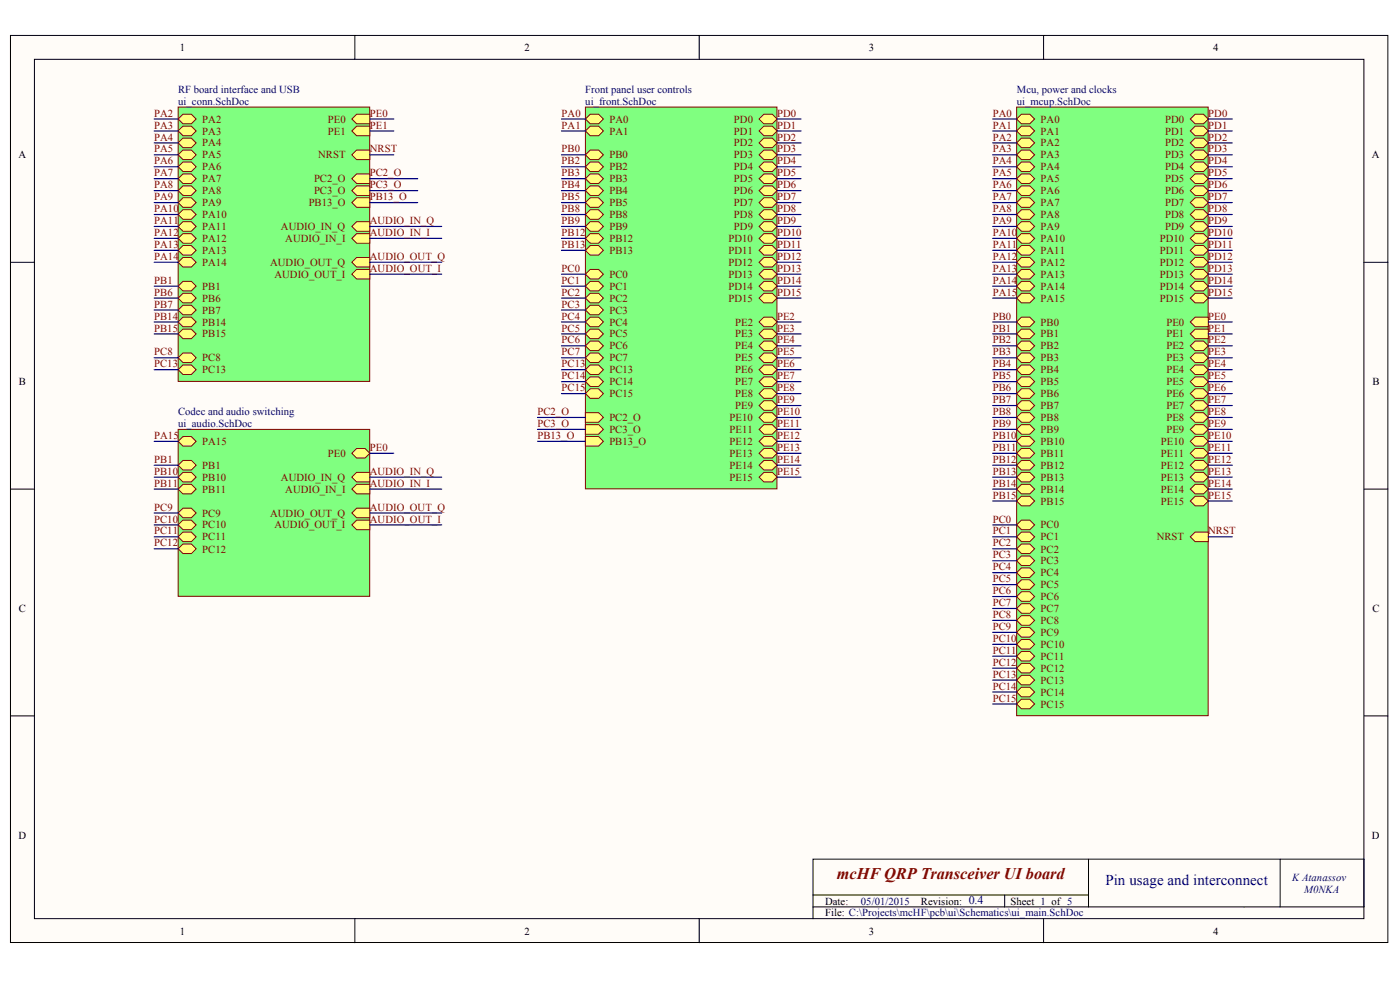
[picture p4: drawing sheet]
<svg xmlns="http://www.w3.org/2000/svg" width="288mm" height="202mm" viewBox="0 0 288 202" stroke-linecap="round" stroke-linejoin="round" font-family="sans-serif">
<g fill="#fffcf8" stroke="#000" stroke-width=".21">
<path d="M2.2 7.3h283.2v186.3h-283.2z"/>
<path d="M7.1 12.2h273.3v176.5h-273.3z"/>
</g>
<g fill="none" stroke="#000" stroke-width=".21">
<path d="M73 7.3v4.9M143.8 7.3v4.9M214.6 7.3v4.9M2.2 53.9h4.9M280.5 53.9h4.9M2.2 100.5h4.9M280.5 100.5h4.9M2.2 147.1h4.9M280.5 147.1h4.9M223.8 176.5v9.8M263.2 176.5v9.8M73 188.8v4.9"/>
<path d="M143.8 188.8v4.9M167.2 186.3h113.3v-9.8h-113.3v12.3M167.2 183.9h56.6M206.6 183.9v2.4M214.6 188.8v4.9"/>
</g>
<path d="M209 22h39.4v125h-39.4z" fill="#80ff80" stroke="#800000" stroke-width=".21"/>
<g fill="#ffff80" stroke="#800000" stroke-width=".21">
<path d="M244.8 24.4l.9-.9h1.8l.9 .9-.9 1h-1.8z" fill-rule="evenodd"/>
<path d="M244.8 26.9l.9-1h1.8l.9 1-.9 1h-1.8z" fill-rule="evenodd"/>
<path d="M244.8 29.4l.9-1h1.8l.9 1-.9 .9h-1.8z" fill-rule="evenodd"/>
<path d="M244.8 31.8l.9-1h1.8l.9 1-.9 1h-1.8z" fill-rule="evenodd"/>
<path d="M244.8 68.6l.9-1h2.7v2h-2.7z" fill-rule="evenodd"/>
<path d="M244.8 34.3l.9-1h1.8l.9 1-.9 .9h-1.8z" fill-rule="evenodd"/>
<path d="M244.8 36.7l.9-1h1.8l.9 1-.9 1h-1.8z" fill-rule="evenodd"/>
<path d="M244.8 39.2l.9-1h1.8l.9 1-.9 .9h-1.8z" fill-rule="evenodd"/>
<path d="M244.8 41.6l.9-1h1.8l.9 1-.9 1h-1.8z" fill-rule="evenodd"/>
<path d="M244.8 44.1l.9-1h1.8l.9 1-.9 .9h-1.8z" fill-rule="evenodd"/>
<path d="M244.8 46.5l.9-1h1.8l.9 1-.9 1h-1.8z" fill-rule="evenodd"/>
<path d="M244.8 49l.9-1h1.8l.9 1-.9 1h-1.8z" fill-rule="evenodd"/>
<path d="M244.8 51.4l.9-1h1.8l.9 1-.9 1h-1.8z" fill-rule="evenodd"/>
<path d="M244.8 53.9l.9-1h1.8l.9 1-.9 1h-1.8z" fill-rule="evenodd"/>
<path d="M244.8 56.3l.9-1h1.8l.9 1-.9 1h-1.8z" fill-rule="evenodd"/>
<path d="M244.8 58.8l.9-1h1.8l.9 1-.9 1h-1.8z" fill-rule="evenodd"/>
<path d="M244.8 61.2l.9-.9h1.8l.9 .9-.9 1h-1.8z" fill-rule="evenodd"/>
<path d="M244.8 71l.9-.9h1.8l.9 .9-.9 1h-1.8z" fill-rule="evenodd"/>
<path d="M244.8 73.5l.9-1h1.8l.9 1-.9 1h-1.8z" fill-rule="evenodd"/>
<path d="M244.8 76l.9-1h1.8l.9 1-.9 .9h-1.8z" fill-rule="evenodd"/>
<path d="M244.8 78.4l.9-1h1.8l.9 1-.9 1h-1.8z" fill-rule="evenodd"/>
<path d="M244.8 80.9l.9-1h1.8l.9 1-.9 .9h-1.8z" fill-rule="evenodd"/>
<path d="M244.8 83.3l.9-1h1.8l.9 1-.9 1h-1.8z" fill-rule="evenodd"/>
<path d="M244.8 85.8l.9-1h1.8l.9 1-.9 .9h-1.8z" fill-rule="evenodd"/>
<path d="M244.8 88.2l.9-1h1.8l.9 1-.9 1h-1.8z" fill-rule="evenodd"/>
<path d="M244.8 90.7l.9-1h1.8l.9 1-.9 .9h-1.8z" fill-rule="evenodd"/>
<path d="M244.8 93.1l.9-1h1.8l.9 1-.9 1h-1.8z" fill-rule="evenodd"/>
<path d="M244.8 95.6l.9-1h1.8l.9 1-.9 1h-1.8z" fill-rule="evenodd"/>
<path d="M244.8 98l.9-1h1.8l.9 1-.9 1h-1.8z" fill-rule="evenodd"/>
<path d="M244.8 100.5l.9-1h1.8l.9 1-.9 1h-1.8z" fill-rule="evenodd"/>
<path d="M244.8 102.9l.9-1h1.8l.9 1-.9 1h-1.8z" fill-rule="evenodd"/>
<path d="M209 24.4l1-.9h1.7l1 .9-1 1h-1.7z" fill-rule="evenodd"/>
<path d="M209 26.9l1-1h1.7l1 1-1 1h-1.7z" fill-rule="evenodd"/>
<path d="M209 29.4l1-1h1.7l1 1-1 .9h-1.7z" fill-rule="evenodd"/>
<path d="M209 31.8l1-1h1.7l1 1-1 1h-1.7z" fill-rule="evenodd"/>
<path d="M209 34.3l1-1h1.7l1 1-1 .9h-1.7z" fill-rule="evenodd"/>
<path d="M209 36.7l1-1h1.7l1 1-1 1h-1.7z" fill-rule="evenodd"/>
<path d="M209 39.2l1-1h1.7l1 1-1 .9h-1.7z" fill-rule="evenodd"/>
<path d="M209 41.6l1-1h1.7l1 1-1 1h-1.7z" fill-rule="evenodd"/>
<path d="M209 44.1l1-1h1.7l1 1-1 .9h-1.7z" fill-rule="evenodd"/>
<path d="M209 46.5l1-1h1.7l1 1-1 1h-1.7z" fill-rule="evenodd"/>
<path d="M209 49l1-1h1.7l1 1-1 1h-1.7z" fill-rule="evenodd"/>
<path d="M209 51.4l1-1h1.7l1 1-1 1h-1.7z" fill-rule="evenodd"/>
<path d="M209 53.9l1-1h1.7l1 1-1 1h-1.7z" fill-rule="evenodd"/>
<path d="M209 56.3l1-1h1.7l1 1-1 1h-1.7z" fill-rule="evenodd"/>
<path d="M209 58.8l1-1h1.7l1 1-1 1h-1.7z" fill-rule="evenodd"/>
<path d="M209 61.2l1-.9h1.7l1 .9-1 1h-1.7z" fill-rule="evenodd"/>
<path d="M244.8 66.1l.9-.9h2.7v1.9h-2.7z" fill-rule="evenodd"/>
<path d="M209 66.1l1-.9h1.7l1 .9-1 1h-1.7z" fill-rule="evenodd"/>
<path d="M209 68.6l1-1h1.7l1 1-1 1h-1.7z" fill-rule="evenodd"/>
<path d="M209 73.5l1-1h1.7l1 1-1 1h-1.7z" fill-rule="evenodd"/>
<path d="M209 76l1-1h1.7l1 1-1 .9h-1.7z" fill-rule="evenodd"/>
<path d="M209 78.4l1-1h1.7l1 1-1 1h-1.7z" fill-rule="evenodd"/>
<path d="M209 80.9l1-1h1.7l1 1-1 .9h-1.7z" fill-rule="evenodd"/>
<path d="M209 85.8l1-1h1.7l1 1-1 .9h-1.7z" fill-rule="evenodd"/>
<path d="M209 83.3l1-1h1.7l1 1-1 1h-1.7z" fill-rule="evenodd"/>
<path d="M209 88.2l1-1h1.7l1 1-1 1h-1.7z" fill-rule="evenodd"/>
<path d="M209 90.7l1-1h1.7l1 1-1 .9h-1.7z" fill-rule="evenodd"/>
<path d="M209 93.1l1-1h1.7l1 1-1 1h-1.7z" fill-rule="evenodd"/>
<path d="M209 95.6l1-1h1.7l1 1-1 1h-1.7z" fill-rule="evenodd"/>
<path d="M209 98l1-1h1.7l1 1-1 1h-1.7z" fill-rule="evenodd"/>
<path d="M209 100.5l1-1h1.7l1 1-1 1h-1.7z" fill-rule="evenodd"/>
<path d="M209 102.9l1-1h1.7l1 1-1 1h-1.7z" fill-rule="evenodd"/>
<path d="M209 110.3l1-1h1.7l1 1-1 1h-1.7z" fill-rule="evenodd"/>
<path d="M209 107.8l1-.9h1.7l1 .9-1 1h-1.7z" fill-rule="evenodd"/>
<path d="M209 112.7l1-.9h1.7l1 .9-1 1h-1.7z" fill-rule="evenodd"/>
<path d="M209 115.2l1-1h1.7l1 1-1 1h-1.7z" fill-rule="evenodd"/>
<path d="M209 117.6l1-.9h1.7l1 .9-1 1h-1.7z" fill-rule="evenodd"/>
<path d="M209 120.1l1-1h1.7l1 1-1 1h-1.7z" fill-rule="evenodd"/>
<path d="M209 122.5l1-.9h1.7l1 .9-1 1h-1.7z" fill-rule="evenodd"/>
<path d="M209 125l1-1h1.7l1 1-1 1h-1.7z" fill-rule="evenodd"/>
<path d="M209 127.5l1-1h1.7l1 1-1 .9h-1.7z" fill-rule="evenodd"/>
<path d="M209 129.9l1-1h1.7l1 1-1 1h-1.7z" fill-rule="evenodd"/>
<path d="M209 132.4l1-1h1.7l1 1-1 .9h-1.7z" fill-rule="evenodd"/>
<path d="M209 134.8l1-1h1.7l1 1-1 1h-1.7z" fill-rule="evenodd"/>
<path d="M209 137.3l1-1h1.7l1 1-1 .9h-1.7z" fill-rule="evenodd"/>
<path d="M209 139.7l1-1h1.7l1 1-1 1h-1.7z" fill-rule="evenodd"/>
<path d="M209 142.2l1-1h1.7l1 1-1 .9h-1.7z" fill-rule="evenodd"/>
<path d="M209 144.6l1-1h1.7l1 1-1 1h-1.7z" fill-rule="evenodd"/>
<path d="M209 71l1-.9h1.7l1 .9-1 1h-1.7z" fill-rule="evenodd"/>
<path d="M244.8 110.3l.9-1h2.7v2h-2.7z" fill-rule="evenodd"/>
</g>
<g fill="none" stroke="#000080" stroke-width=".25">
<path d="M204.1 24.4h4.9M204.1 26.9h4.9M204.1 29.4h4.9M204.1 31.8h4.9M204.1 36.7h4.9M204.1 39.2h4.9M204.1 34.3h4.9M248.4 24.4h5M248.4 26.9h5M248.4 29.4h5M248.4 31.8h5M248.4 36.7h5"/>
<path d="M248.4 39.2h5M248.4 34.3h5M204.1 53.9h4.9M204.1 58.8h4.9M204.1 41.6h4.9M204.1 44.1h4.9M204.1 51.4h4.9M204.1 56.3h4.9M204.1 46.5h4.9M204.1 49h4.9M248.4 53.9h5M248.4 58.8h5"/>
<path d="M248.4 41.6h5M248.4 44.1h5M248.4 51.4h5M248.4 56.3h5M248.4 46.5h5M248.4 49h5M204.1 66.1h4.9M204.1 68.6h4.9M204.1 71h4.9M204.1 73.5h4.9M204.1 76h4.9M204.1 78.4h4.9"/>
<path d="M204.1 61.2h4.9M248.4 66.1h5M248.4 68.6h5M248.4 71h5M248.4 73.5h5M248.4 76h5M248.4 78.4h5M248.4 61.2h5M204.1 80.9h4.9M204.1 83.3h4.9M204.1 85.8h4.9M204.1 90.7h4.9"/>
<path d="M204.1 93.1h4.9M204.1 95.6h4.9M204.1 98h4.9M204.1 88.2h4.9M248.4 80.9h5M248.4 83.3h5M248.4 85.8h5M248.4 90.7h5M248.4 93.1h5M248.4 95.6h5M248.4 98h5M248.4 88.2h5"/>
<path d="M204.1 110.3h4.9M204.1 100.5h4.9M204.1 102.9h4.9M204.1 107.8h4.9M204.1 112.7h4.9M204.1 115.2h4.9M204.1 117.6h4.9M248.4 100.5h5M248.4 102.9h5M204.1 129.9h4.9M204.1 132.4h4.9M204.1 137.3h4.9"/>
<path d="M204.1 134.8h4.9M204.1 122.5h4.9M204.1 125h4.9M204.1 127.5h4.9M204.1 139.7h4.9M204.1 120.1h4.9M204.1 142.2h4.9M204.1 144.6h4.9"/>
</g>
<path d="M36.6 88.2h39.4v34.3h-39.4z" fill="#80ff80" stroke="#800000" stroke-width=".21"/>
<g fill="#ffff80" stroke="#800000" stroke-width=".21">
<path d="M36.6 90.7l1-1h1.7l1 1-1 .9h-1.7z" fill-rule="evenodd"/>
<path d="M36.6 95.6l1-1h1.7l1 1-1 1h-1.7z" fill-rule="evenodd"/>
<path d="M36.6 98l1-1h1.7l1 1-1 1h-1.7z" fill-rule="evenodd"/>
<path d="M36.6 100.5l1-1h1.7l1 1-1 1h-1.7z" fill-rule="evenodd"/>
<path d="M36.6 105.4l1-1h1.7l1 1-1 1h-1.7z" fill-rule="evenodd"/>
<path d="M36.6 110.3l1-1h1.7l1 1-1 1h-1.7z" fill-rule="evenodd"/>
<path d="M36.6 107.8l1-.9h1.7l1 .9-1 1h-1.7z" fill-rule="evenodd"/>
<path d="M36.6 112.7l1-.9h1.7l1 .9-1 1h-1.7z" fill-rule="evenodd"/>
<path d="M72.3 93.1l1-1h1.8l.9 1-.9 1h-1.8z" fill-rule="evenodd"/>
<path d="M72.3 98l1-1h2.7v2h-2.7z" fill-rule="evenodd"/>
<path d="M72.3 100.5l1-1h2.7v2h-2.7z" fill-rule="evenodd"/>
<path d="M72.3 105.4l1-1h2.7v2h-2.7z" fill-rule="evenodd"/>
<path d="M72.3 107.8l1-.9h2.7v1.9h-2.7z" fill-rule="evenodd"/>
</g>
<path d="M36.6 22h39.4v56.4h-39.4z" fill="#80ff80" stroke="#800000" stroke-width=".21"/>
<g fill="#ffff80" stroke="#800000" stroke-width=".21">
<path d="M36.6 26.9l1-1h1.7l1 1-1 1h-1.7z" fill-rule="evenodd"/>
<path d="M36.6 24.4l1-.9h1.7l1 .9-1 1h-1.7z" fill-rule="evenodd"/>
<path d="M36.6 29.4l1-1h1.7l1 1-1 .9h-1.7z" fill-rule="evenodd"/>
<path d="M36.6 31.8l1-1h1.7l1 1-1 1h-1.7z" fill-rule="evenodd"/>
<path d="M36.6 34.3l1-1h1.7l1 1-1 .9h-1.7z" fill-rule="evenodd"/>
<path d="M36.6 36.7l1-1h1.7l1 1-1 1h-1.7z" fill-rule="evenodd"/>
<path d="M36.6 51.4l1-1h1.7l1 1-1 1h-1.7z" fill-rule="evenodd"/>
<path d="M36.6 53.9l1-1h1.7l1 1-1 1h-1.7z" fill-rule="evenodd"/>
<path d="M36.6 41.6l1-1h1.7l1 1-1 1h-1.7z" fill-rule="evenodd"/>
<path d="M36.6 46.5l1-1h1.7l1 1-1 1h-1.7z" fill-rule="evenodd"/>
<path d="M36.6 49l1-1h1.7l1 1-1 1h-1.7z" fill-rule="evenodd"/>
<path d="M36.6 58.8l1-1h1.7l1 1-1 1h-1.7z" fill-rule="evenodd"/>
<path d="M36.6 39.2l1-1h1.7l1 1-1 .9h-1.7z" fill-rule="evenodd"/>
<path d="M36.6 61.2l1-.9h1.7l1 .9-1 1h-1.7z" fill-rule="evenodd"/>
<path d="M36.6 63.7l1-1h1.7l1 1-1 1h-1.7z" fill-rule="evenodd"/>
<path d="M36.6 66.1l1-.9h1.7l1 .9-1 1h-1.7z" fill-rule="evenodd"/>
<path d="M36.6 68.6l1-1h1.7l1 1-1 1h-1.7z" fill-rule="evenodd"/>
<path d="M36.6 73.5l1-1h1.7l1 1-1 1h-1.7z" fill-rule="evenodd"/>
<path d="M72.3 24.4l1-.9h2.7v1.9h-2.7z" fill-rule="evenodd"/>
<path d="M72.3 26.9l1-1h2.7v2h-2.7z" fill-rule="evenodd"/>
<path d="M72.3 31.8l1-1h2.7v2h-2.7z" fill-rule="evenodd"/>
<path d="M72.3 36.7l1-1h2.7v2h-2.7z" fill-rule="evenodd"/>
<path d="M72.3 39.2l1-1h2.7v1.9h-2.7z" fill-rule="evenodd"/>
<path d="M72.3 46.5l1-1h2.7v2h-2.7z" fill-rule="evenodd"/>
<path d="M72.3 49l1-1h2.7v2h-2.7z" fill-rule="evenodd"/>
<path d="M72.3 53.9l1-1h2.7v2h-2.7z" fill-rule="evenodd"/>
<path d="M72.3 56.3l1-1h2.7v2h-2.7z" fill-rule="evenodd"/>
<path d="M72.3 41.6l1-1h2.7v2h-2.7z" fill-rule="evenodd"/>
<path d="M36.6 44.1l1-1h1.7l1 1-1 .9h-1.7z" fill-rule="evenodd"/>
<path d="M36.6 76l1-1h1.7l1 1-1 .9h-1.7z" fill-rule="evenodd"/>
</g>
<path d="M120.4 22h39.4v78.4h-39.4z" fill="#80ff80" stroke="#800000" stroke-width=".21"/>
<g fill="#ffff80" stroke="#800000" stroke-width=".21">
<path d="M120.4 24.4l1-.9h1.7l1 .9-1 1h-1.7z" fill-rule="evenodd"/>
<path d="M120.4 26.9l1-1h1.7l1 1-1 1h-1.7z" fill-rule="evenodd"/>
<path d="M120.4 36.7l1-1h1.7l1 1-1 1h-1.7z" fill-rule="evenodd"/>
<path d="M120.4 34.3l1-1h1.7l1 1-1 .9h-1.7z" fill-rule="evenodd"/>
<path d="M120.4 31.8l1-1h1.7l1 1-1 1h-1.7z" fill-rule="evenodd"/>
<path d="M120.4 44.1l1-1h1.7l1 1-1 .9h-1.7z" fill-rule="evenodd"/>
<path d="M120.4 46.5l1-1h1.7l1 1-1 1h-1.7z" fill-rule="evenodd"/>
<path d="M120.4 49l1-1h1.7l1 1-1 1h-1.7z" fill-rule="evenodd"/>
<path d="M120.4 51.4l1-1h1.7l1 1-1 1h-1.7z" fill-rule="evenodd"/>
<path d="M120.4 39.2l1-1h1.7l1 1-1 .9h-1.7z" fill-rule="evenodd"/>
<path d="M120.4 41.6l1-1h1.7l1 1-1 1h-1.7z" fill-rule="evenodd"/>
<path d="M120.4 56.3l1-1h1.7l1 1-1 1h-1.7z" fill-rule="evenodd"/>
<path d="M120.4 58.8l1-1h1.7l1 1-1 1h-1.7z" fill-rule="evenodd"/>
<path d="M120.4 61.2l1-.9h1.7l1 .9-1 1h-1.7z" fill-rule="evenodd"/>
<path d="M120.4 63.7l1-1h1.7l1 1-1 1h-1.7z" fill-rule="evenodd"/>
<path d="M120.4 66.1l1-.9h1.7l1 .9-1 1h-1.7z" fill-rule="evenodd"/>
<path d="M120.4 68.6l1-1h1.7l1 1-1 1h-1.7z" fill-rule="evenodd"/>
<path d="M120.4 71l1-.9h1.7l1 .9-1 1h-1.7z" fill-rule="evenodd"/>
<path d="M120.4 73.5l1-1h1.7l1 1-1 1h-1.7z" fill-rule="evenodd"/>
<path d="M120.4 76l1-1h1.7l1 1-1 .9h-1.7z" fill-rule="evenodd"/>
<path d="M120.4 78.4l1-1h1.7l1 1-1 1h-1.7z" fill-rule="evenodd"/>
<path d="M120.4 80.9l1-1h1.7l1 1-1 .9h-1.7z" fill-rule="evenodd"/>
<path d="M156.1 24.4l1-.9h1.7l1 .9-1 1h-1.7z" fill-rule="evenodd"/>
<path d="M156.1 26.9l1-1h1.7l1 1-1 1h-1.7z" fill-rule="evenodd"/>
<path d="M156.1 29.4l1-1h1.7l1 1-1 .9h-1.7z" fill-rule="evenodd"/>
<path d="M156.1 31.8l1-1h1.7l1 1-1 1h-1.7z" fill-rule="evenodd"/>
<path d="M156.1 34.3l1-1h1.7l1 1-1 .9h-1.7z" fill-rule="evenodd"/>
<path d="M156.1 36.7l1-1h1.7l1 1-1 1h-1.7z" fill-rule="evenodd"/>
<path d="M156.1 39.2l1-1h1.7l1 1-1 .9h-1.7z" fill-rule="evenodd"/>
<path d="M156.1 41.6l1-1h1.7l1 1-1 1h-1.7z" fill-rule="evenodd"/>
<path d="M156.1 44.1l1-1h1.7l1 1-1 .9h-1.7z" fill-rule="evenodd"/>
<path d="M156.1 46.5l1-1h1.7l1 1-1 1h-1.7z" fill-rule="evenodd"/>
<path d="M156.1 49l1-1h1.7l1 1-1 1h-1.7z" fill-rule="evenodd"/>
<path d="M156.1 53.9l1-1h1.7l1 1-1 1h-1.7z" fill-rule="evenodd"/>
<path d="M156.1 51.4l1-1h1.7l1 1-1 1h-1.7z" fill-rule="evenodd"/>
<path d="M156.1 56.3l1-1h1.7l1 1-1 1h-1.7z" fill-rule="evenodd"/>
<path d="M156.1 58.8l1-1h1.7l1 1-1 1h-1.7z" fill-rule="evenodd"/>
<path d="M156.1 61.2l1-.9h1.7l1 .9-1 1h-1.7z" fill-rule="evenodd"/>
<path d="M156.1 66.1l1-.9h1.7l1 .9-1 1h-1.7z" fill-rule="evenodd"/>
<path d="M156.1 68.6l1-1h1.7l1 1-1 1h-1.7z" fill-rule="evenodd"/>
<path d="M156.1 71l1-.9h1.7l1 .9-1 1h-1.7z" fill-rule="evenodd"/>
<path d="M156.1 73.5l1-1h1.7l1 1-1 1h-1.7z" fill-rule="evenodd"/>
<path d="M156.1 76l1-1h1.7l1 1-1 .9h-1.7z" fill-rule="evenodd"/>
<path d="M156.1 78.4l1-1h1.7l1 1-1 1h-1.7z" fill-rule="evenodd"/>
<path d="M156.1 80.9l1-1h1.7l1 1-1 .9h-1.7z" fill-rule="evenodd"/>
<path d="M156.1 83.3l1-1h1.7l1 1-1 1h-1.7z" fill-rule="evenodd"/>
<path d="M156.1 85.8l1-1h1.7l1 1-1 .9h-1.7z" fill-rule="evenodd"/>
<path d="M156.1 88.2l1-1h1.7l1 1-1 1h-1.7z" fill-rule="evenodd"/>
<path d="M156.1 90.7l1-1h1.7l1 1-1 .9h-1.7z" fill-rule="evenodd"/>
<path d="M156.1 93.1l1-1h1.7l1 1-1 1h-1.7z" fill-rule="evenodd"/>
<path d="M156.1 95.6l1-1h1.7l1 1-1 1h-1.7z" fill-rule="evenodd"/>
<path d="M156.1 98l1-1h1.7l1 1-1 1h-1.7z" fill-rule="evenodd"/>
<path d="M120.4 84.8h2.7l1 1-1 .9h-2.7z" fill-rule="evenodd"/>
<path d="M120.4 87.2h2.7l1 1-1 1h-2.7z" fill-rule="evenodd"/>
<path d="M120.4 89.7h2.7l1 1-1 .9h-2.7z" fill-rule="evenodd"/>
</g>
<g fill="none" stroke="#000080" stroke-width=".25">
<path d="M31.7 24.4h4.9M31.7 26.9h4.9M31.7 29.4h4.9M31.7 31.8h4.9M31.7 36.7h4.9M31.7 39.2h4.9M31.7 34.3h4.9M76 24.4h5M76 26.9h5M76 31.8h5M76 36.7h9.9M76 39.2h9.9"/>
<path d="M115.4 24.4h5M115.4 26.9h5M115.4 31.8h5M115.4 36.7h5M115.4 39.2h5M115.4 34.3h5M159.8 24.4h4.9M159.8 26.9h4.9M159.8 29.4h4.9M159.8 31.8h4.9M159.8 36.7h4.9M159.8 39.2h4.9"/>
<path d="M159.8 34.3h4.9M31.7 53.9h4.9M31.7 58.8h4.9M31.7 41.6h4.9M31.7 44.1h4.9M31.7 51.4h4.9M31.7 46.5h4.9M31.7 49h4.9M76 53.9h14.8M76 41.6h9.9M76 56.3h14.8M76 46.5h14.8"/>
<path d="M76 49h14.8M115.4 58.8h5M115.4 41.6h5M115.4 44.1h5M115.4 51.4h5M115.4 56.3h5M115.4 46.5h5M115.4 49h5M159.8 53.9h4.9M159.8 58.8h4.9M159.8 41.6h4.9M159.8 44.1h4.9"/>
<path d="M159.8 51.4h4.9M159.8 56.3h4.9M159.8 46.5h4.9M159.8 49h4.9M31.7 61.2h4.9M31.7 66.1h4.9M31.7 68.6h4.9M31.7 73.5h4.9M31.7 76h4.9M31.7 63.7h4.9M115.4 61.2h5M115.4 66.1h5"/>
<path d="M115.4 68.6h5M115.4 71h5M115.4 73.5h5M115.4 76h5M115.4 78.4h5M115.4 63.7h5M159.8 61.2h4.9M159.8 66.1h4.9M159.8 68.6h4.9M159.8 71h4.9M159.8 73.5h4.9M159.8 76h4.9"/>
<path d="M159.8 78.4h4.9M31.7 90.7h4.9M31.7 95.6h4.9M31.7 98h4.9M76 93.1h5M76 98h14.8M110.5 85.8h9.9M110.5 88.2h9.9M110.5 90.7h9.9M115.4 80.9h5M159.8 80.9h4.9M159.8 85.8h4.9"/>
<path d="M159.8 88.2h4.9M159.8 90.7h4.9M159.8 93.1h4.9M159.8 95.6h4.9M159.8 83.3h4.9M159.8 98h4.9M31.7 100.5h4.9M31.7 105.4h4.9M31.7 107.8h4.9M31.7 112.7h4.9M31.7 110.3h4.9M76 100.5h14.8"/>
<path d="M76 105.4h14.8M76 107.8h14.8M248.4 110.3h5"/>
</g>
<text font-size="3.3" fill="#800000" x="172.1" y="180.7">mcHF QRP Transceiver UI board</text>
<text font-size="3.1" fill="#000080" x="227.3" y="181.7">Pin usage and interconnect</text>
<g font-size="2.2">
<text x="37" y="10.5">1</text>
<text x="107.8" y="10.5">2</text>
<text x="178.6" y="10.5">3</text>
<text x="249.4" y="10.5">4</text>
<text x="3.8" y="32.5">A</text>
<text x="282.1" y="32.5">A</text>
<text x="3.9" y="79.2">B</text>
<text x="282.2" y="79.2">B</text>
<text x="3.9" y="125.7">C</text>
<text x="282.2" y="125.7">C</text>
<text x="3.8" y="172.4">D</text>
<text x="282.1" y="172.4">D</text>
<text x="169.6" y="185.8">Date:</text>
<text x="189.4" y="185.8">Revision: 0.4</text>
<text x="207.8" y="185.8">Sheet 1 of 5</text>
<text x="37" y="192">1</text>
<text x="107.8" y="192">2</text>
<text x="169.6" y="188.3">File: C:\Projects\mcHF\pcb\ui\Schematics\ui_main.SchDoc</text>
<text x="178.6" y="192">3</text>
<text x="249.4" y="192">4</text>
</g>
<g font-size="2.2" fill="#800000">
<text x="31.7" y="24">PA2</text>
<text x="76" y="24">PE0</text>
<text x="115.5" y="24">PA0</text>
<text x="159.8" y="24">PD0</text>
<text x="204.1" y="24">PA0</text>
<text x="248.4" y="24">PD0</text>
<text x="31.7" y="26.4">PA3</text>
<text x="31.7" y="28.9">PA4</text>
<text x="41.6" y="27.6">PA3</text>
<text x="41.6" y="25.2">PA2</text>
<text x="67.4" y="25.2">PE0</text>
<text x="67.4" y="27.6">PE1</text>
<text x="76" y="26.4">PE1</text>
<text x="115.5" y="26.4">PA1</text>
<text x="125.3" y="25.2">PA0</text>
<text x="125.3" y="27.6">PA1</text>
<text x="150.9" y="25.2">PD0</text>
<text x="150.9" y="27.6">PD1</text>
<text x="159.8" y="26.4">PD1</text>
<text x="159.8" y="28.9">PD2</text>
<text x="204.1" y="28.9">PA2</text>
<text x="204.1" y="26.4">PA1</text>
<text x="214" y="25.2">PA0</text>
<text x="214" y="27.6">PA1</text>
<text x="239.6" y="25.2">PD0</text>
<text x="239.6" y="27.6">PD1</text>
<text x="248.4" y="26.4">PD1</text>
<text x="248.4" y="28.9">PD2</text>
<text x="31.7" y="31.3">PA5</text>
<text x="31.7" y="33.8">PA6</text>
<text x="41.6" y="30.1">PA4</text>
<text x="41.6" y="32.5">PA5</text>
<text x="41.6" y="35">PA6</text>
<text x="65.4" y="32.5">NRST</text>
<text x="76" y="31.3">NRST</text>
<text x="115.5" y="33.8">PB2</text>
<text x="115.5" y="31.3">PB0</text>
<text x="125.3" y="35">PB2</text>
<text x="125.3" y="32.5">PB0</text>
<text x="150.9" y="30.1">PD2</text>
<text x="150.9" y="32.5">PD3</text>
<text x="150.9" y="35">PD4</text>
<text x="159.8" y="31.3">PD3</text>
<text x="159.8" y="33.8">PD4</text>
<text x="204.1" y="33.8">PA4</text>
<text x="204.1" y="31.3">PA3</text>
<text x="214" y="30.1">PA2</text>
<text x="214" y="32.5">PA3</text>
<text x="214" y="35">PA4</text>
<text x="239.6" y="30.1">PD2</text>
<text x="239.6" y="32.5">PD3</text>
<text x="239.6" y="35">PD4</text>
<text x="248.4" y="31.3">PD3</text>
<text x="248.4" y="33.8">PD4</text>
<text x="31.7" y="36.3">PA7</text>
<text x="31.7" y="41.1">PA9</text>
<text x="31.7" y="38.7">PA8</text>
<text x="41.6" y="37.5">PA7</text>
<text x="41.6" y="39.9">PA8</text>
<text x="64.6" y="37.5">PC2_O</text>
<text x="64.6" y="39.9">PC3_O</text>
<text x="76" y="36.3">PC2_O</text>
<text x="76" y="38.7">PC3_O</text>
<text x="76" y="41.1">PB13_O</text>
<text x="115.5" y="36.3">PB3</text>
<text x="115.5" y="38.7">PB4</text>
<text x="115.5" y="41.1">PB5</text>
<text x="125.3" y="37.5">PB3</text>
<text x="125.3" y="39.9">PB4</text>
<text x="150.9" y="37.5">PD5</text>
<text x="150.9" y="39.9">PD6</text>
<text x="159.8" y="36.3">PD5</text>
<text x="159.8" y="38.7">PD6</text>
<text x="159.8" y="41.1">PD7</text>
<text x="204.1" y="36.3">PA5</text>
<text x="204.1" y="38.7">PA6</text>
<text x="204.1" y="41.1">PA7</text>
<text x="214" y="37.5">PA5</text>
<text x="214" y="39.9">PA6</text>
<text x="239.6" y="37.5">PD5</text>
<text x="239.6" y="39.9">PD6</text>
<text x="248.4" y="36.3">PD5</text>
<text x="248.4" y="38.7">PD6</text>
<text x="248.4" y="41.1">PD7</text>
<text x="31.7" y="46">PA11</text>
<text x="31.7" y="43.6">PA10</text>
<text x="41.6" y="42.4">PA9</text>
<text x="41.6" y="47.3">PA11</text>
<text x="41.6" y="44.8">PA10</text>
<text x="57.8" y="47.3">AUDIO_IN_Q</text>
<text x="63.5" y="42.4">PB13_O</text>
<text x="76" y="46">AUDIO_IN_Q</text>
<text x="115.5" y="43.6">PB8</text>
<text x="115.5" y="46">PB9</text>
<text x="125.3" y="44.8">PB8</text>
<text x="125.3" y="47.3">PB9</text>
<text x="125.3" y="42.4">PB5</text>
<text x="150.9" y="42.4">PD7</text>
<text x="150.9" y="44.8">PD8</text>
<text x="150.9" y="47.3">PD9</text>
<text x="159.8" y="43.6">PD8</text>
<text x="159.8" y="46">PD9</text>
<text x="204.1" y="43.6">PA8</text>
<text x="204.1" y="46">PA9</text>
<text x="214" y="42.4">PA7</text>
<text x="214" y="44.8">PA8</text>
<text x="214" y="47.3">PA9</text>
<text x="239.6" y="42.4">PD7</text>
<text x="239.6" y="44.8">PD8</text>
<text x="239.6" y="47.3">PD9</text>
<text x="248.4" y="43.6">PD8</text>
<text x="248.4" y="46">PD9</text>
<text x="31.7" y="48.5">PA12</text>
<text x="31.7" y="50.9">PA13</text>
<text x="31.7" y="53.4">PA14</text>
<text x="41.6" y="52.2">PA13</text>
<text x="41.6" y="49.7">PA12</text>
<text x="58.7" y="49.7">AUDIO_IN_I</text>
<text x="76" y="48.5">AUDIO_IN_I</text>
<text x="76" y="53.4">AUDIO_OUT_Q</text>
<text x="115.5" y="48.5">PB12</text>
<text x="115.5" y="50.9">PB13</text>
<text x="125.3" y="49.7">PB12</text>
<text x="125.3" y="52.2">PB13</text>
<text x="149.8" y="49.7">PD10</text>
<text x="149.8" y="52.2">PD11</text>
<text x="159.8" y="48.5">PD10</text>
<text x="159.8" y="50.9">PD11</text>
<text x="159.8" y="53.4">PD12</text>
<text x="204.1" y="48.5">PA10</text>
<text x="204.1" y="50.9">PA11</text>
<text x="204.1" y="53.4">PA12</text>
<text x="214" y="49.7">PA10</text>
<text x="214" y="52.2">PA11</text>
<text x="238.5" y="49.7">PD10</text>
<text x="238.5" y="52.2">PD11</text>
<text x="248.4" y="48.5">PD10</text>
<text x="248.4" y="50.9">PD11</text>
<text x="248.4" y="53.4">PD12</text>
<text x="31.7" y="58.3">PB1</text>
<text x="41.6" y="54.6">PA14</text>
<text x="41.6" y="59.5">PB1</text>
<text x="55.5" y="54.6">AUDIO_OUT_Q</text>
<text x="56.4" y="57.1">AUDIO_OUT_I</text>
<text x="76" y="55.9">AUDIO_OUT_I</text>
<text x="115.5" y="55.9">PC0</text>
<text x="115.5" y="58.3">PC1</text>
<text x="125.3" y="57.1">PC0</text>
<text x="125.3" y="59.5">PC1</text>
<text x="149.8" y="54.6">PD12</text>
<text x="149.8" y="57.1">PD13</text>
<text x="149.8" y="59.5">PD14</text>
<text x="159.8" y="55.9">PD13</text>
<text x="159.8" y="58.3">PD14</text>
<text x="204.1" y="55.9">PA13</text>
<text x="204.1" y="58.3">PA14</text>
<text x="214" y="54.6">PA12</text>
<text x="214" y="57.1">PA13</text>
<text x="214" y="59.5">PA14</text>
<text x="238.5" y="54.6">PD12</text>
<text x="238.5" y="57.1">PD13</text>
<text x="238.5" y="59.5">PD14</text>
<text x="248.4" y="55.9">PD13</text>
<text x="248.4" y="58.3">PD14</text>
<text x="31.7" y="60.8">PB6</text>
<text x="31.7" y="63.2">PB7</text>
<text x="31.7" y="65.7">PB14</text>
<text x="41.6" y="62">PB6</text>
<text x="41.6" y="64.4">PB7</text>
<text x="115.5" y="60.8">PC2</text>
<text x="115.5" y="63.2">PC3</text>
<text x="115.5" y="65.7">PC4</text>
<text x="125.3" y="62">PC2</text>
<text x="125.3" y="64.4">PC3</text>
<text x="149.8" y="62">PD15</text>
<text x="159.8" y="60.8">PD15</text>
<text x="159.8" y="65.7">PE2</text>
<text x="204.1" y="60.8">PA15</text>
<text x="204.1" y="65.7">PB0</text>
<text x="214" y="62">PA15</text>
<text x="238.5" y="62">PD15</text>
<text x="248.4" y="60.8">PD15</text>
<text x="248.4" y="65.7">PE0</text>
<text x="31.7" y="68.1">PB15</text>
<text x="41.6" y="66.9">PB14</text>
<text x="41.6" y="69.3">PB15</text>
<text x="115.5" y="68.1">PC5</text>
<text x="115.5" y="70.6">PC6</text>
<text x="125.3" y="66.9">PC4</text>
<text x="125.3" y="69.3">PC5</text>
<text x="125.3" y="71.8">PC6</text>
<text x="151.2" y="66.9">PE2</text>
<text x="151.2" y="69.3">PE3</text>
<text x="151.2" y="71.8">PE4</text>
<text x="159.8" y="68.1">PE3</text>
<text x="159.8" y="70.6">PE4</text>
<text x="204.1" y="68.1">PB1</text>
<text x="204.1" y="70.6">PB2</text>
<text x="214" y="66.9">PB0</text>
<text x="214" y="69.3">PB1</text>
<text x="214" y="71.8">PB2</text>
<text x="239.8" y="69.3">PE1</text>
<text x="239.8" y="71.8">PE2</text>
<text x="239.8" y="66.9">PE0</text>
<text x="248.4" y="68.1">PE1</text>
<text x="248.4" y="70.6">PE2</text>
<text x="31.7" y="73">PC8</text>
<text x="31.7" y="75.5">PC13</text>
<text x="41.6" y="74.2">PC8</text>
<text x="41.6" y="76.7">PC13</text>
<text x="115.5" y="73">PC7</text>
<text x="115.5" y="75.5">PC13</text>
<text x="115.5" y="77.9">PC14</text>
<text x="125.3" y="74.2">PC7</text>
<text x="125.3" y="76.7">PC13</text>
<text x="151.2" y="74.2">PE5</text>
<text x="151.2" y="76.7">PE6</text>
<text x="159.8" y="73">PE5</text>
<text x="159.8" y="75.5">PE6</text>
<text x="159.8" y="77.9">PE7</text>
<text x="204.1" y="73">PB3</text>
<text x="204.1" y="75.5">PB4</text>
<text x="204.1" y="77.9">PB5</text>
<text x="214" y="74.2">PB3</text>
<text x="214" y="76.7">PB4</text>
<text x="239.8" y="74.2">PE3</text>
<text x="239.8" y="76.7">PE4</text>
<text x="248.4" y="73">PE3</text>
<text x="248.4" y="75.5">PE4</text>
<text x="248.4" y="77.9">PE5</text>
<text x="115.5" y="80.4">PC15</text>
<text x="125.3" y="79.2">PC14</text>
<text x="125.3" y="81.6">PC15</text>
<text x="151.2" y="79.2">PE7</text>
<text x="151.2" y="81.6">PE8</text>
<text x="159.8" y="80.4">PE8</text>
<text x="159.8" y="82.8">PE9</text>
<text x="204.1" y="80.4">PB6</text>
<text x="204.1" y="82.8">PB7</text>
<text x="214" y="79.2">PB5</text>
<text x="214" y="81.6">PB6</text>
<text x="239.8" y="79.2">PE5</text>
<text x="239.8" y="81.6">PE6</text>
<text x="248.4" y="80.4">PE6</text>
<text x="248.4" y="82.8">PE7</text>
<text x="110.5" y="87.7">PC3_O</text>
<text x="110.5" y="85.3">PC2_O</text>
<text x="125.3" y="86.5">PC2_O</text>
<text x="125.3" y="88.9">PC3_O</text>
<text x="150" y="86.5">PE10</text>
<text x="150" y="88.9">PE11</text>
<text x="151.2" y="84.1">PE9</text>
<text x="159.8" y="85.3">PE10</text>
<text x="159.8" y="87.7">PE11</text>
<text x="204.1" y="85.3">PB8</text>
<text x="204.1" y="87.7">PB9</text>
<text x="214" y="86.5">PB8</text>
<text x="214" y="84.1">PB7</text>
<text x="214" y="88.9">PB9</text>
<text x="239.8" y="84.1">PE7</text>
<text x="239.8" y="86.5">PE8</text>
<text x="239.8" y="88.9">PE9</text>
<text x="248.4" y="85.3">PE8</text>
<text x="248.4" y="87.7">PE9</text>
<text x="31.7" y="90.2">PA15</text>
<text x="31.7" y="95.1">PB1</text>
<text x="41.6" y="91.4">PA15</text>
<text x="67.4" y="93.9">PE0</text>
<text x="76" y="92.6">PE0</text>
<text x="110.5" y="90.2">PB13_O</text>
<text x="125.3" y="91.4">PB13_O</text>
<text x="150" y="91.4">PE12</text>
<text x="150" y="93.9">PE13</text>
<text x="159.8" y="90.2">PE12</text>
<text x="159.8" y="92.6">PE13</text>
<text x="159.8" y="95.1">PE14</text>
<text x="204.1" y="90.2">PB10</text>
<text x="204.1" y="92.6">PB11</text>
<text x="204.1" y="95.1">PB12</text>
<text x="214" y="91.4">PB10</text>
<text x="214" y="93.9">PB11</text>
<text x="238.7" y="91.4">PE10</text>
<text x="238.7" y="93.9">PE11</text>
<text x="248.4" y="90.2">PE10</text>
<text x="248.4" y="92.6">PE11</text>
<text x="248.4" y="95.1">PE12</text>
<text x="31.7" y="97.6">PB10</text>
<text x="31.7" y="100">PB11</text>
<text x="41.6" y="96.3">PB1</text>
<text x="41.6" y="98.8">PB10</text>
<text x="41.6" y="101.2">PB11</text>
<text x="57.8" y="98.8">AUDIO_IN_Q</text>
<text x="58.7" y="101.2">AUDIO_IN_I</text>
<text x="76" y="97.6">AUDIO_IN_Q</text>
<text x="76" y="100">AUDIO_IN_I</text>
<text x="150" y="96.3">PE14</text>
<text x="150" y="98.8">PE15</text>
<text x="159.8" y="97.6">PE15</text>
<text x="204.1" y="97.6">PB13</text>
<text x="204.1" y="100">PB14</text>
<text x="214" y="96.3">PB12</text>
<text x="214" y="98.8">PB13</text>
<text x="214" y="101.2">PB14</text>
<text x="238.7" y="96.3">PE12</text>
<text x="238.7" y="98.8">PE13</text>
<text x="238.7" y="101.2">PE14</text>
<text x="248.4" y="97.6">PE13</text>
<text x="248.4" y="100">PE14</text>
<text x="31.7" y="104.9">PC9</text>
<text x="31.7" y="107.3">PC10</text>
<text x="41.6" y="106.1">PC9</text>
<text x="55.5" y="106.1">AUDIO_OUT_Q</text>
<text x="76" y="104.9">AUDIO_OUT_Q</text>
<text x="76" y="107.3">AUDIO_OUT_I</text>
<text x="204.1" y="102.5">PB15</text>
<text x="204.1" y="107.3">PC0</text>
<text x="214" y="103.7">PB15</text>
<text x="238.7" y="103.7">PE15</text>
<text x="248.4" y="102.5">PE15</text>
<text x="31.7" y="109.8">PC11</text>
<text x="31.7" y="112.2">PC12</text>
<text x="41.6" y="111">PC11</text>
<text x="41.6" y="108.6">PC10</text>
<text x="41.6" y="113.5">PC12</text>
<text x="56.4" y="108.6">AUDIO_OUT_I</text>
<text x="204.1" y="109.8">PC1</text>
<text x="204.1" y="112.2">PC2</text>
<text x="214" y="111">PC1</text>
<text x="214" y="108.6">PC0</text>
<text x="214" y="113.5">PC2</text>
<text x="237.8" y="111">NRST</text>
<text x="248.4" y="109.8">NRST</text>
<text x="204.1" y="114.7">PC3</text>
<text x="204.1" y="117.2">PC4</text>
<text x="204.1" y="119.6">PC5</text>
<text x="214" y="116">PC3</text>
<text x="214" y="118.4">PC4</text>
<text x="204.1" y="122.1">PC6</text>
<text x="204.1" y="124.5">PC7</text>
<text x="214" y="120.8">PC5</text>
<text x="214" y="123.3">PC6</text>
<text x="214" y="125.7">PC7</text>
<text x="204.1" y="129.4">PC9</text>
<text x="204.1" y="131.9">PC10</text>
<text x="204.1" y="127">PC8</text>
<text x="214" y="128.2">PC8</text>
<text x="214" y="130.6">PC9</text>
<text x="204.1" y="134.3">PC11</text>
<text x="204.1" y="136.8">PC12</text>
<text x="214" y="133.1">PC10</text>
<text x="214" y="135.6">PC11</text>
<text x="204.1" y="139.2">PC13</text>
<text x="204.1" y="141.7">PC14</text>
<text x="214" y="138">PC12</text>
<text x="214" y="140.5">PC13</text>
<text x="214" y="142.9">PC14</text>
<text x="204.1" y="144.1">PC15</text>
<text x="214" y="145.4">PC15</text>
</g>
<g font-size="2.2" fill="#000080">
<text x="36.6" y="19.1">RF board interface and USB</text>
<text x="36.6" y="21.5">ui_conn.SchDoc</text>
<text x="120.4" y="19.1">Front panel user controls</text>
<text x="120.4" y="21.5">ui_front.SchDoc</text>
<text x="209.1" y="19.1">Mcu, power and clocks</text>
<text x="209.1" y="21.5">ui_mcup.SchDoc</text>
<text x="36.6" y="85.3">Codec and audio switching</text>
<text x="36.6" y="87.7">ui_audio.SchDoc</text>
<text x="177" y="185.8">05/01/2015</text>
<text x="265.7" y="180.9">K Atanassov</text>
<text x="268.1" y="183.4">M0NKA</text>
</g>
</svg>
